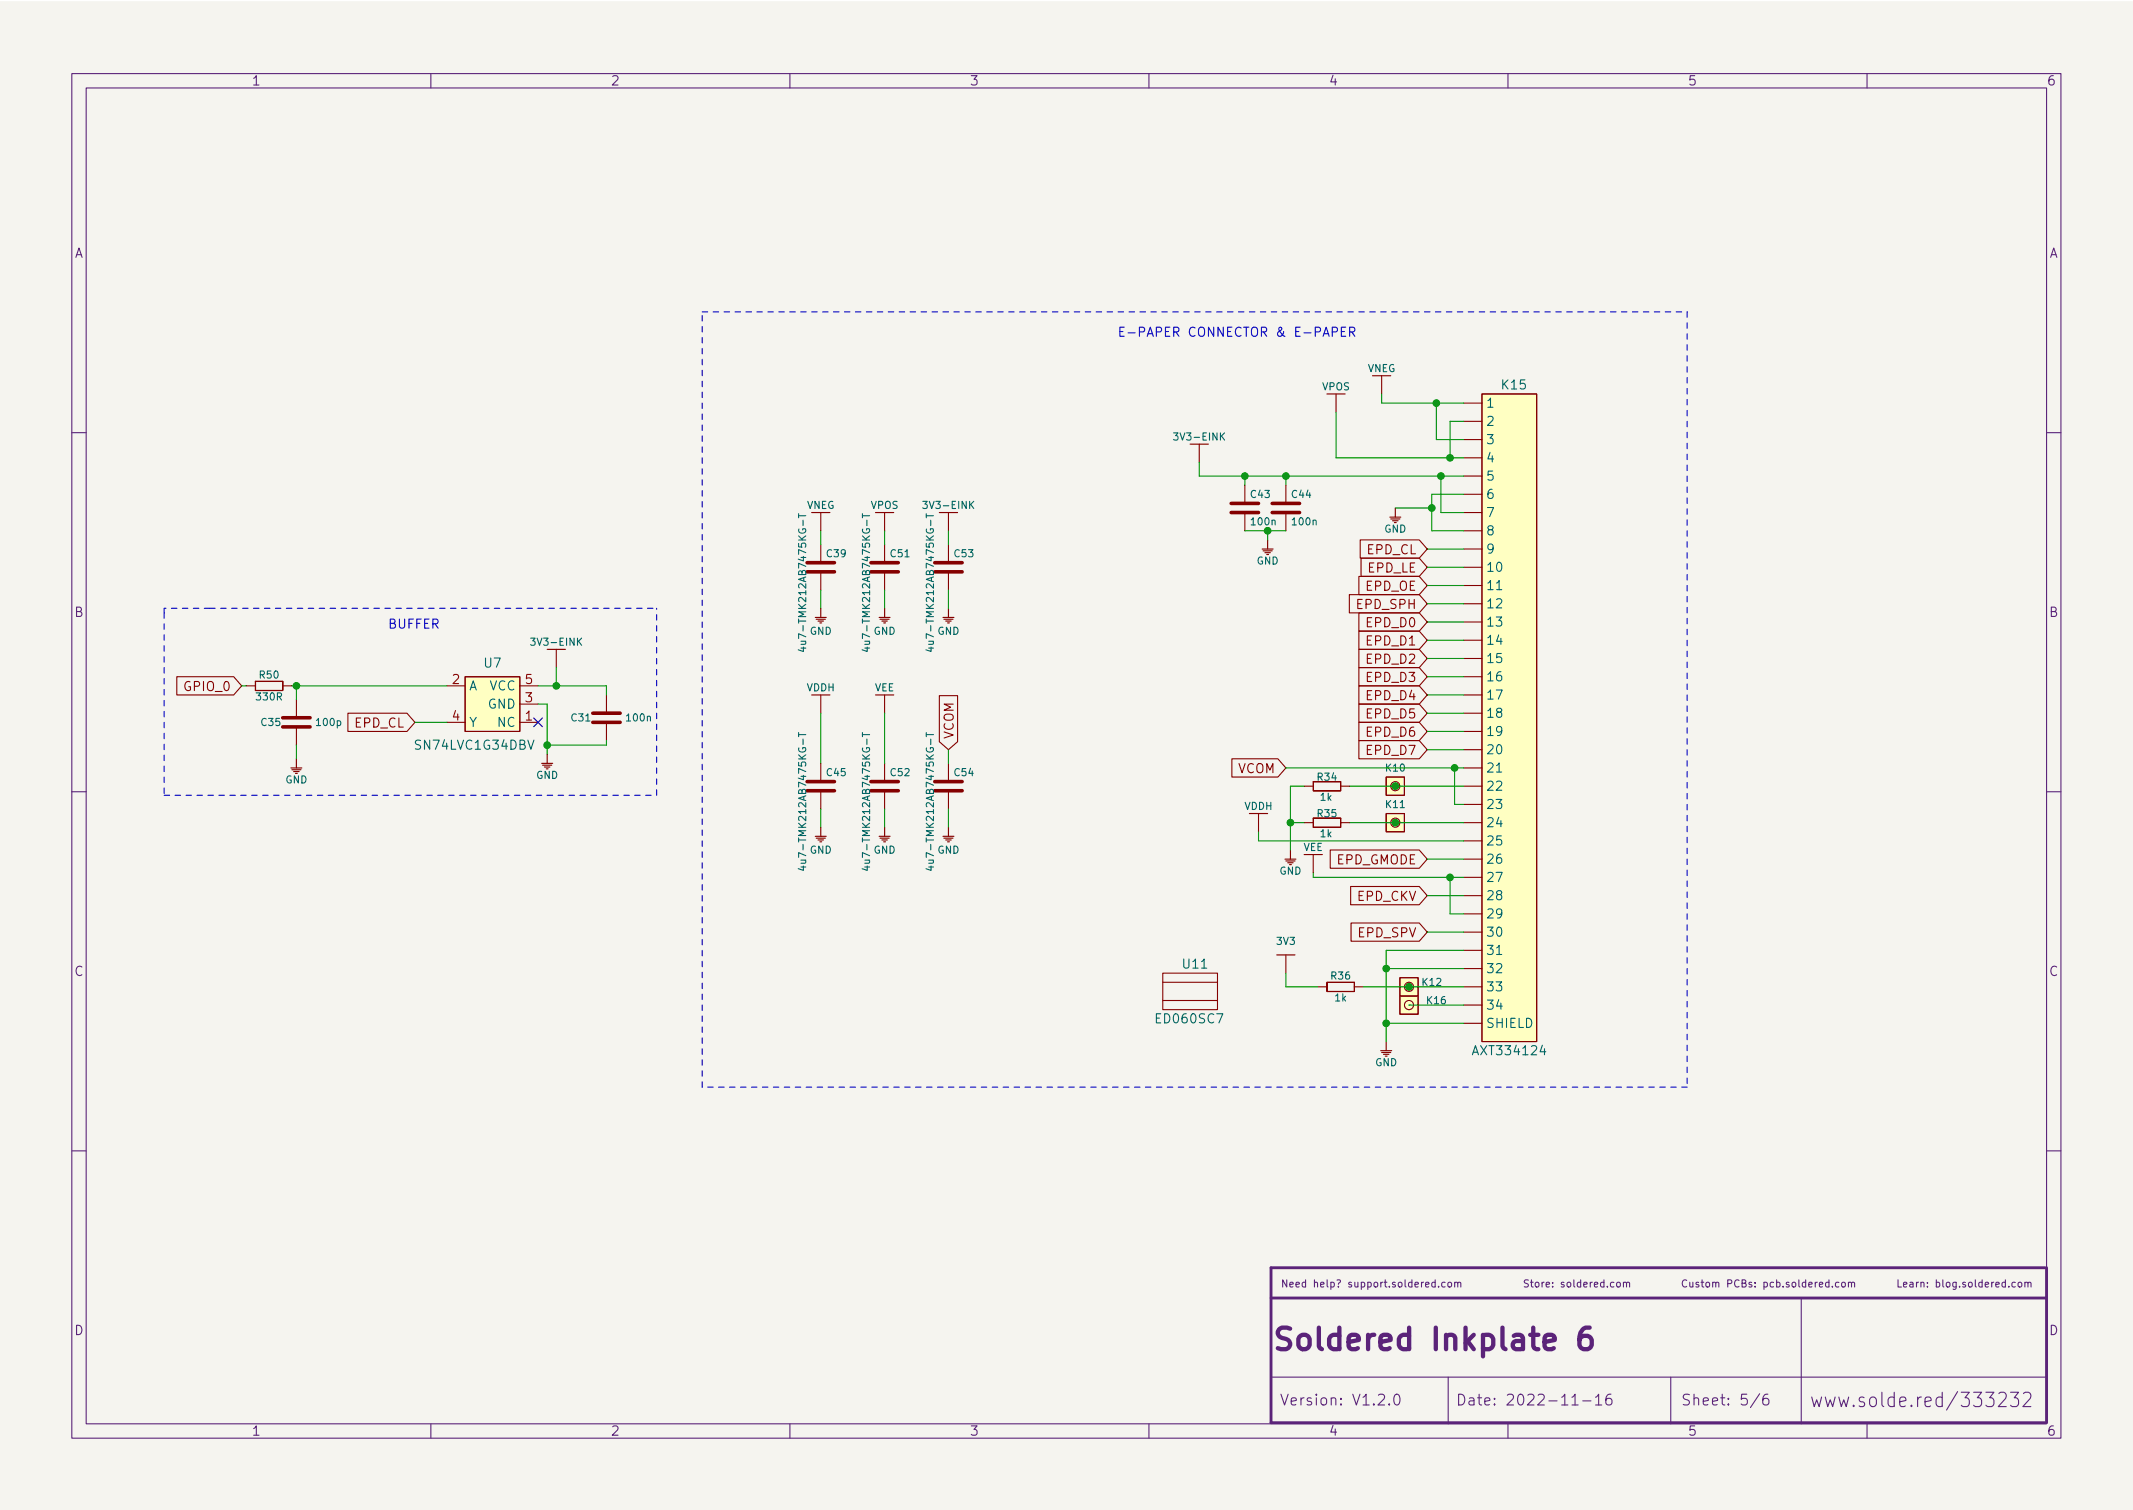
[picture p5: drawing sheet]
<svg xmlns="http://www.w3.org/2000/svg" width="297mm" height="210mm" viewBox="0 0 297 210" stroke-linecap="round" stroke-linejoin="round" font-family="sans-serif">
<path d="M0 .2h297v210.1h-297z" fill="#f5f4ef" stroke="#f5f4ef" stroke-width=".14"/>
<g fill="none" stroke="#5b2379" stroke-width=".15">
<path d="M10 10.2h277v190.1h-277zM12 12.2h273v186.1h-273zM60 10.2v2M110 10.2v2M160 10.2v2M210 10.2v2M260 10.2v2M10 60.2h2M285 60.2h2M10 110.2h2M285 110.2h2M10 160.2h2"/>
<path d="M199.9 178.6l-.3-.1-.2 .2 .1 .5h.4M199.9 178.2v1M200.3 179.1v.1M201.2 178.6l-.2-.1-.2 .2 .1 .5h.3M201.7 178.6l.3-.1 .1 .2v.3l-.1 .2h-.3l-.1-.2zM202.6 178.6l.1-.1 .3 .1v.6M202.6 178.5v.7M203 178.7l.1-.2 .3 .1v.6M225.2 178.6l.1-.1 .3 .1v.4v.2h-.3l-.1-.1zM226.1 178.6l.1-.1 .3 .1v.6M226.1 178.5v.7M226.5 178.7l.1-.2 .3 .1v.6"/>
<path d="M234.9 178.3a.47 .47 0 0 0-.7 .3 .47 .47 0 0 0 .5 .6l.2-.1M235.3 178.5l.1 .7h.2l.1-.1M235.7 178.5v.7M236.6 178.6l-.3-.1-.1 .2v.1l.4 .1v.3h-.4M236.9 178.5h.4M237 178.2v.9l.3 .1M237.6 178.6l.3-.1 .2 .2v.3l-.2 .2h-.3v-.2zM238.5 178.6l.1-.1 .3 .1v.6M238.5 178.5v.7M238.9 178.7l.2-.2 .2 .1 .1 .6M240.6 178.7h.5l.1-.2-.1-.2-.5-.1v1M242.2 178.3a.47 .47 0 0 0-.7 .3 .47 .47 0 0 0 .5 .6l.2-.1"/>
<path d="M242.6 178.7l.4-.1 .1-.1v-.2l-.5-.1v1h.4l.1-.1 .1-.2-.3-.2M243.9 178.6l-.2-.1-.1 .2v.1l.3 .1v.3h-.3M244.4 179.1v.1M244.4 178.6v.1M245.6 178.6l.3-.1 .2 .2-.1 .5h-.4M245.6 178.5v1M247 178.6l-.3-.1-.2 .2 .1 .5h.4M247.4 178.6l.3-.1 .2 .2-.1 .5h-.4M247.4 178.2v1M248.3 179.1v.1M249.1 178.6l-.2-.1-.2 .2 .1 .1 .3 .1v.3h-.4M249.6 178.6l.3-.1 .2 .2v.3l-.2 .2h-.3v-.2z"/>
<path d="M250.5 178.2v.9l.1 .1M251.5 178.6l-.3-.1-.2 .2 .1 .5h.4M251.5 178.2v1M251.9 178.9l.5-.1-.1-.2-.3-.1-.1 .2v.5h.4M252.8 178.5v.7M253.1 178.5l-.3 .2M253.4 178.9l.4-.1v-.2l-.3-.1-.1 .2v.5h.4M254.7 178.6l-.3-.1-.2 .2 .1 .5h.4M254.7 178.2v1M255.2 179.1v.1M256.1 178.6l-.3-.1-.2 .2 .1 .5h.4M256.5 178.6l.1-.1 .3 .1 .1 .4-.1 .2h-.3l-.1-.1z"/>
<path d="M257.4 178.6l.2-.1 .2 .1v.6M257.4 178.5v.7M257.8 178.7l.2-.2 .2 .1 .1 .6M280.6 178.6l-.2-.1-.2 .2 .1 .5h.3M281.1 178.6l.1-.1 .3 .1 .1 .4-.1 .2h-.3l-.1-.1zM282 178.6l.1-.1 .3 .1v.6M282 178.5v.7M282.4 178.7l.2-.2 .2 .1v.6M285 160.2h2M60 198.3v2M110 198.3v2M160 198.3v2"/>
<path d="M177 191.8h108M193.5 195.5v.1h-.1l.1-.1v.1M194.3 194.2a.36 .36 0 0 1 .6 .2 .77 .77 0 0 1-.4 1.2 1 1 0 0 1-.2-1.4zM201.7 191.8v6.5M210 198.3v2M218.9 195.6h.9M220.4 195.1h1.2M222.2 194.6l.4-.5v1.5M222.2 195.6h.9M224.3 194.1a.59 .59 0 0 0-.7 .7v.5l.2 .3h.4l.2-.1 .1-.5-.2-.2-.4-.1-.3 .3M232.7 191.8v6.5M245.1 194.1l-1.3 1.9"/>
<path d="M246.2 194.1a.59 .59 0 0 0-.7 .7v.5l.1 .3h.5l.2-.1v-.5l-.1-.2-.4-.1-.3 .3M250.8 180.7v17.6M260 198.3v2M270.5 194.6l-.5-.1-.4 .4v.6l.2 .3 .2 .1 .5-.1M270.5 193.9v2M272.6 193.8l-1.5 2.5M281.8 194.1l.2-.2h.5a.56 .56 0 0 1 .2 .8l-1 1.2h1.1"/>
</g>
<path d="M221.4 184.9a1.19 1.19 0 0 0-1.5 1.3v1.1l.3 .4 .3 .2h.6l.4-.3 .2-.3v-.7l-.3-.4-.3-.2h-.6l-.3 .2-.3 .4" fill="none" stroke="#5b2379" stroke-width=".6"/>
<path d="M284.8 176.5h-107.8v21.6h107.9M285 176.5v21.6M177 180.7h108" fill="none" stroke="#5b2379" stroke-width=".4"/>
<g fill="none" stroke="#840000" stroke-width=".5">
<path d="M112.4 79.6h3.8M112.4 78.4h3.8M121.3 79.6h3.8M121.3 78.4h3.8M130.2 79.6h3.8M130.2 78.4h3.8M171.4 71.4h3.9M171.4 70.1h3.9M177.2 71.4h3.8M177.2 70.1h3.8M39.4 99.9h3.8M82.5 99.3h3.9"/>
<path d="M39.4 101.2h3.8M82.5 100.6h3.9M112.4 110.1h3.8M112.4 108.8h3.8M121.3 110.1h3.8M121.3 108.8h3.8M130.2 110.1h3.8M130.2 108.8h3.8"/>
</g>
<g fill="none" stroke="#840000" stroke-width=".15">
<path d="M186.1 54.9v2.5M192.4 52.3v2.6M203.8 56.1h2.6M203.8 58.7h2.6M206.4 54.9h7.6v90.1h-7.6zM114.3 71.4v2.5M114.3 75.8v2.6M114.3 79.6v2.6M123.2 71.4v2.5M123.2 75.8v2.6M123.2 79.6v2.6M132.1 71.4v2.5"/>
<path d="M132.1 75.8v2.6M132.1 79.6v2.6M167 61.8v2.6M173.4 67.6v2.5M173.4 71.4v2.5M179.1 67.6v2.5M179.1 71.4v2.5M189.4 75.2h8.2l1.2 1.2-1.2 1.3h-8.2zM189.5 77.7h8.1l1.2 1.3-1.2 1.3h-8.1zM203.8 79h2.6M203.8 61.2h2.6M203.8 63.7h2.6"/>
<path d="M203.8 66.3h2.6M203.8 68.8h2.6M203.8 71.4h2.6M203.8 73.9h2.6M203.8 76.4h2.6M24.6 94.2h7.9l1.2 1.3-1.2 1.3h-7.9zM34.3 95.5h1.3M35.6 96.1l3.8 .1zM35.6 94.9v1.2zM35.6 94.9h3.8zM39.4 94.9v1.2zM39.4 95.5h1.2"/>
<path d="M41.3 97.4v2.5M48.4 99.3h8.3l1.1 1.3-1.1 1.2h-8.3zM62.2 95.5h2.6M64.8 94.2h7.6v7.6h-7.6zM72.4 95.5h2.5M72.4 98h2.5M77.5 90.4v2.6M84.5 96.8v2.5M114.3 96.8v2.5M123.2 96.8v2.5M130.8 96.9h2.6v6.4l-1.3 1.1-1.3-1.1zM187.9 82.8h9.7l1.2 1.3-1.2 1.2h-9.7z"/>
<path d="M189.2 93h8.4l1.2 1.2-1.2 1.3h-8.4zM189.2 95.5h8.4l1.2 1.3-1.2 1.2h-8.4zM189.2 80.3h8.4l1.2 1.2-1.2 1.3h-8.4zM189.2 85.3h8.4l1.2 1.3-1.2 1.3h-8.4zM189.2 87.9h8.4l1.2 1.2-1.2 1.3h-8.4zM189.2 90.4h8.4l1.2 1.3-1.2 1.3h-8.4zM189.2 98h8.4l1.2 1.3-1.2 1.3h-8.4zM203.8 81.5h2.6M203.8 84.1h2.6M203.8 86.6h2.6M203.8 89.1h2.6M203.8 91.7h2.6"/>
<path d="M203.8 94.2h2.6M203.8 96.8h2.6M203.8 99.3h2.6M41.3 101.2v2.6M62.2 100.6h2.6M72.4 100.6h2.5M84.5 100.6v2.5M114.3 106.3v2.5M114.3 110.1v2.5M123.2 106.3v2.5M123.2 110.1v2.5M132.1 106.3v2.5"/>
<path d="M132.1 110.1v2.5M171.5 105.7h6.5l1.1 1.2-1.1 1.3h-6.5zM175.3 113.3v2.5M181.6 114.5h1.3M181.6 109.5h1.3M182.9 115.2h3.8zM182.9 113.9v1.3zM182.9 113.9h3.8zM182.9 110.1h3.8zM182.9 108.8v1.3zM182.9 108.8l3.8 .1zM182.9 119v2.5"/>
<path d="M185.2 118.4h12.4l1.2 1.2-1.2 1.3h-12.4zM186.7 113.9v1.3zM186.7 108.8v1.3zM186.7 114.5h1.3M186.7 109.5h1.3M189.2 100.6h8.4l1.2 1.2-1.2 1.3h-8.4zM189.2 103.1h8.4l1.2 1.3-1.2 1.3h-8.4zM193 113.3h2.6v2.5h-2.6zM193 108.2h2.6v2.5h-2.6zM194.3 114.5h.1M194.3 109.5h.1M203.8 114.5h2.6"/>
<path d="M203.8 101.8h2.6M203.8 104.4h2.6M203.8 106.9h2.6M203.8 109.5h2.6M203.8 112h2.6M203.8 117.1h2.6M203.8 119.6h2.6M161.9 135.5h7.6v5.1h-7.6zM161.9 139.3h7.6M161.9 136.8h7.6M179.1 133v2.5M183.5 137.4h1.3"/>
<path d="M184.8 138l3.8 .1zM184.8 136.8v1.2zM184.8 136.8h3.8zM188.1 123.4h9.5l1.2 1.3-1.2 1.3h-9.5zM188.1 128.5h9.5l1.2 1.3-1.2 1.3h-9.5zM188.6 136.8v1.2zM188.6 137.4h1.3M194.9 138.7h2.6v2.5h-2.6zM194.9 136.1h2.6v2.6h-2.6zM196.2 139.9h.1M196.2 137.4h.1M203.8 137.4h2.6"/>
<path d="M203.8 122.2h2.6M203.8 124.7h2.6M203.8 127.2h2.6M203.8 129.8h2.6M203.8 132.3h2.6M203.8 134.9h2.6M203.8 139.9h2.6M203.8 142.5h2.6"/>
<circle cx="194.3" cy="114.5" r=".63"/>
<circle cx="194.3" cy="109.5" r=".63"/>
<circle cx="196.2" cy="139.9" r=".63"/>
<circle cx="196.2" cy="137.4" r=".63"/>
</g>
<g fill="none" stroke="#006464" stroke-width=".15">
<path d="M111.2 71.5v.6M111.2 71.8h1M111.8 72.4v.8M120.1 71.8h1M120.1 71.5v.6M120.7 72.4v.8M129 71.5v.6M129 71.8h1M129.6 72.4v.8M111.5 90.2h.7M111.9 90.1v.6l-.7-.2M120.4 90.2h.7"/>
<path d="M120.8 90.1v.6l-.7-.2M129.3 90.2h.7M129.7 90.1v.6l-.8-.2M208.4 82.1h.7M111.2 102.3h1M111.2 102v.6M111.8 102.9v.8M120.1 102.3h1M120.1 102v.6M120.7 102.9v.8M129 102v.6M129 102.3h1"/>
<path d="M129.6 102.9v.8M208.4 107.5h.7M111.5 120.7h.7M111.9 120.6v.6l-.7-.2M120.4 120.7h.7M120.8 120.6v.6l-.7-.2M129.3 120.7h.7M129.7 120.6v.6l-.8-.2M208.4 132.9h.7"/>
</g>
<g fill="none" stroke="#840000" stroke-width=".16">
<path d="M184.8 54.9h2.5M191.1 52.3h2.6M113 71.4h2.6M121.9 71.4h2.6M130.8 71.4h2.5M165.7 61.8h2.6M175.8 76.4h1.5M175.9 76.7h1.3M176.1 77h.8M176.5 75.2v1.2M193.5 72h1.6M193.7 72.3h1.2"/>
<path d="M193.9 72.5h.8M194.3 70.7v1.3M76.2 90.4h2.5M113 96.8h2.6M113.5 86h1.6M113.7 86.2h1.2M113.9 86.5h.8M114.2 86.7h.2M114.3 84.7v1.3M121.9 96.8h2.6M122.4 86h1.6M122.6 86.2h1.2"/>
<path d="M122.8 86.5h.8M123.1 86.7h.2M123.2 84.7v1.3M131.3 86h1.5M131.4 86.2h1.3M131.7 86.5h.8M132 86.7h.2M132.1 84.7v1.3M40.5 106.9h1.5M40.6 107.2h1.3M40.9 107.4h.8M41.3 105.7v1.2"/>
<path d="M75.4 106.3h1.6M75.6 106.5h1.2M75.8 106.8h.8M76.2 105v1.3M113.5 116.5h1.6M113.7 116.7h1.2M113.9 117h.8M114.2 117.2h.2M114.3 115.2v1.3M122.4 116.5h1.6M122.6 116.7h1.2M122.8 117h.8"/>
<path d="M123.1 117.2h.2M123.2 115.2v1.3M131.3 116.5h1.5M131.4 116.7h1.3M131.7 117h.8M132 117.2h.2M132.1 115.2v1.3M174 113.3h2.5M178.9 119.6h1.6M179.1 119.9h1.2M179.7 118.4v1.2M181.6 119h2.5"/>
<path d="M177.8 133h2.5M179.3 120.1h.8M192.3 146.3h1.5M192.4 146.6h1.3M192.7 146.8h.7M193 145v1.3"/>
</g>
<g fill="#ffffc2" stroke="#ffffc2" stroke-width=".14">
<path d="M193 113.3h2.6v2.5h-2.6z"/>
<path d="M206.4 54.9h7.6v90.1h-7.6z"/>
<path d="M193 108.2h2.6v2.5h-2.6z"/>
<path d="M64.8 94.2h7.6v7.6h-7.6z"/>
<path d="M194.9 138.7h2.6v2.5h-2.6z"/>
<path d="M194.9 136.1h2.6v2.6h-2.6z"/>
</g>
<path d="M185.5 46.2h.6l.2-.2-.1-.3-.2-.1h-.5v1.2M186.8 46.2h.4M187.4 45.6h-.6v1.2h.6M187.9 46.2h.7l.1-.2-.1-.3-.2-.1h-.5v1.2M188.2 46.2l.5 .6" fill="none" stroke="#0000c2" stroke-width=".15"/>
<path d="M97.8 43.4h137.1M234.9 43.4v108M22.9 84.7v.6M22.9 85.3v25.4M29.2 84.7h62.2M29.2 84.7h-6.3M22.9 110.7h68.5M91.4 110.7v-26M97.8 151.4v-108M234.9 151.4h-137.1" fill="none" stroke="#0000c2" stroke-width=".15" stroke-dasharray=".8 .8"/>
<g fill="none" stroke="#009600" stroke-width=".15">
<path d="M186.1 57.4v6.3h17.7M192.4 54.9v1.2h11.4M200 56.1v5.1h3.8M203.8 58.7h-1.9v5M114.3 73.9v1.9M123.2 73.9v1.9M132.1 73.9v1.9M167 64.4v1.9h36.8M173.4 73.9h5.7M173.4 66.3v1.3M176.5 73.9v1.3M179.1 66.3v1.3"/>
<path d="M194.3 70.7h5.1M198.8 79h5M198.8 76.4h5M200.7 66.3v5.1h3.1M203.8 68.8h-4.4v5.1h4.4M33.7 95.5h.6M40.6 95.5h21.6M41.3 95.5v1.9M74.9 95.5h9.6v1.3M74.9 98h1.3v7M77.5 93v2.5M114.3 82.2v2.5"/>
<path d="M114.3 99.3v7M123.2 82.2v2.5M123.2 99.3v7M132.1 82.2v2.5M198.8 81.5h5M198.8 84.1h5M198.8 89.1h5M198.8 96.8h5M198.8 99.3h5M198.8 91.7h5M198.8 94.2h5M198.8 86.6h5"/>
<path d="M41.3 103.8v1.9M57.8 100.6h4.4M84.5 103.1v.7h-8.3M114.3 112.6v2.6M123.2 112.6v2.6M132.1 104.4v1.9M132.1 112.6v2.6M175.3 115.8v1.3h28.5M179.1 106.9h24.7M179.7 114.5h1.9M181.6 109.5h-1.9v8.9M188 114.5h15.8"/>
<path d="M188 109.5h15.8M198.8 119.6h5M198.8 101.8h5M198.8 104.4h5M202.6 106.9v5.1h1.2M179.1 135.5v1.9h4.4M182.9 121.5v.7h20.9M189.9 137.4h13.9M193 134.9h10.8M196.2 139.9h7.6M198.8 129.8h5M198.8 124.7h5"/>
<path d="M201.9 122.2v5h1.9M203.8 132.3h-10.8v12.7M193 142.5h10.8"/>
</g>
<path d="M74.3 100l1.2 1.2M75.5 100l-1.2 1.2" fill="none" stroke="#000084" stroke-width=".15"/>
<g fill="#009600" stroke="#009600" stroke-width=".15">
<circle cx="201.9" cy="63.7" r=".46"/>
<circle cx="200.7" cy="66.3" r=".46"/>
<circle cx="199.4" cy="70.7" r=".46"/>
<circle cx="200" cy="56.1" r=".46"/>
<circle cx="194.3" cy="109.5" r=".46"/>
<circle cx="179.1" cy="66.3" r=".46"/>
<circle cx="176.5" cy="73.9" r=".46"/>
<circle cx="173.4" cy="66.3" r=".46"/>
<circle cx="201.9" cy="122.2" r=".46"/>
<circle cx="196.2" cy="137.4" r=".46"/>
<circle cx="193" cy="134.9" r=".46"/>
<circle cx="179.7" cy="114.5" r=".46"/>
<circle cx="202.6" cy="106.9" r=".46"/>
<circle cx="194.3" cy="114.5" r=".46"/>
<circle cx="41.3" cy="95.5" r=".46"/>
<circle cx="77.5" cy="95.5" r=".46"/>
<circle cx="76.2" cy="103.8" r=".46"/>
<circle cx="193" cy="142.5" r=".46"/>
</g>
<text font-size="4.2" fill="#5b2379" x="177" y="188">Soldered Inkplate 6</text>
<g font-size="2.8" fill="#5b2379">
<text x="252" y="196">www.solde.red/</text>
<text x="272.8" y="196">333232</text>
</g>
<g font-size="2.1" fill="#5b2379">
<text x="178.2" y="195.7">Version: V1.2.0</text>
<text x="202.7" y="195.7">Date: 2022-11-16</text>
<text x="234" y="195.7">Sheet: 5/6</text>
</g>
<g font-size="1.8" fill="#5b2379">
<text x="35" y="11.9">1</text>
<text x="85" y="11.9">2</text>
<text x="135" y="11.9">3</text>
<text x="185" y="11.9">4</text>
<text x="235" y="11.9">5</text>
<text x="285" y="11.9">6</text>
<text x="10.3" y="35.9">A</text>
<text x="285.3" y="35.9">A</text>
<text x="10.3" y="85.9">B</text>
<text x="285.3" y="85.9">B</text>
<text x="10.3" y="135.9">C</text>
<text x="285.3" y="135.9">C</text>
<text x="10.3" y="185.9">D</text>
<text x="285.3" y="185.9">D</text>
<text x="35" y="199.9">1</text>
<text x="85" y="199.9">2</text>
<text x="135" y="199.9">3</text>
<text x="185" y="199.9">4</text>
<text x="235" y="199.9">5</text>
<text x="285" y="199.9">6</text>
</g>
<g font-size="1.8" fill="#0000c2">
<text x="155.6" y="46.9">E-PAPER CONNECTOR &amp; E-PAPER</text>
<text x="54" y="87.5">BUFFER</text>
</g>
<g font-size="1.8" fill="#006464">
<text x="206.9" y="56.8">1</text>
<text x="206.9" y="59.3">2</text>
<text x="209.2" y="54.2">K15</text>
<text x="206.9" y="61.8">3</text>
<text x="206.9" y="64.4">4</text>
<text x="206.9" y="66.9">5</text>
<text x="206.9" y="69.5">6</text>
<text x="206.9" y="72">7</text>
<text x="206.9" y="74.5">8</text>
<text x="206.9" y="77.1">9</text>
<text x="206.9" y="79.6">10</text>
<text x="206.9" y="82.2">11</text>
<text x="206.9" y="84.7">12</text>
<text x="206.9" y="87.2">13</text>
<text x="206.9" y="89.8">14</text>
<text x="67.4" y="93">U7</text>
<text x="206.9" y="92.3">15</text>
<text x="206.9" y="94.9">16</text>
<text x="65.3" y="96.1">A</text>
<text x="65.3" y="101.2">Y</text>
<text x="68" y="98.7">GND</text>
<text x="68.1" y="96.1">VCC</text>
<text x="69.3" y="101.2">NC</text>
<text x="206.9" y="97.4">17</text>
<text x="206.9" y="99.9">18</text>
<text x="58" y="104.4">SN74LVC1G34DBV</text>
<text x="206.9" y="102.5">19</text>
<text x="206.9" y="105">20</text>
<text x="206.9" y="107.6">21</text>
<text x="206.9" y="110.1">22</text>
<text x="206.9" y="112.6">23</text>
<text x="206.9" y="115.2">24</text>
<text x="206.9" y="117.7">25</text>
<text x="206.9" y="120.3">26</text>
<text x="206.9" y="122.8">27</text>
<text x="206.9" y="125.3">28</text>
<text x="206.9" y="127.9">29</text>
<text x="206.9" y="130.4">30</text>
<text x="164.8" y="134.9">U11</text>
<text x="206.9" y="133">31</text>
<text x="206.9" y="135.5">32</text>
<text x="161.2" y="142.5">ED060SC7</text>
<text x="206.9" y="138">33</text>
<text x="206.9" y="140.6">34</text>
<text x="206.9" y="143.1">SHIELD</text>
<text x="205.5" y="146.9">AXT334124</text>
</g>
<g font-size="1.8" fill="#840000">
<text x="190.3" y="77.2">EPD_CL</text>
<text x="190.2" y="82.3">EPD_OE</text>
<text x="190.4" y="79.7">EPD_LE</text>
<text x="189.1" y="84.8">EPD_SPH</text>
<text x="190.4" y="87.3">EPD_D0</text>
<text x="190.4" y="89.9">EPD_D1</text>
<text x="190.4" y="95">EPD_D3</text>
<text x="190.4" y="92.4">EPD_D2</text>
<text x="25.8" y="96.2">GPIO_0</text>
<text x="49.4" y="101.3">EPD_CL</text>
<text x="190.4" y="97.5">EPD_D4</text>
<text x="190.4" y="100">EPD_D5</text>
<text x="132.8" y="103" transform="rotate(-90 132.8 103)">VCOM</text>
<text x="172.3" y="107.7">VCOM</text>
<text x="190.4" y="102.6">EPD_D6</text>
<text x="190.4" y="105.1">EPD_D7</text>
<text x="186" y="120.4">EPD_GMODE</text>
<text x="189" y="125.4">EPD_CKV</text>
<text x="189.2" y="130.5">EPD_SPV</text>
</g>
<g font-size="1.8" fill="#a90000">
<text x="63" y="95.2">2</text>
<text x="73.2" y="95.2">5</text>
<text x="63" y="100.3">4</text>
<text x="73.2" y="100.3">1</text>
<text x="73.2" y="97.8">3</text>
</g>
<g font-size="1.4" fill="#006464">
<text x="190.4" y="51.8">VNEG</text>
<text x="184.1" y="54.3">VPOS</text>
<text x="163.9" y="61.3">3V3-EINK</text>
<text x="112.3" y="70.9">VNEG</text>
<text x="121.3" y="70.9">VPOS</text>
<text x="128.9" y="70.9">3V3-EINK</text>
<text x="174.2" y="69.3">C43</text>
<text x="179.9" y="69.3">C44</text>
<text x="115.2" y="77.6">C39</text>
<text x="124.1" y="77.6">C51</text>
<text x="133" y="77.6">C53</text>
<text x="174.3" y="73.1">100n</text>
<text x="180.1" y="73.1">100n</text>
<text x="192.8" y="74.2">GND</text>
<text x="175" y="78.6">GND</text>
<text x="74.3" y="89.9">3V3-EINK</text>
<text x="112.3" y="89.5" transform="rotate(-90 112.3 89.5)">4u7-TMK212AB7475KG-T</text>
<text x="112.8" y="88.4">GND</text>
<text x="121.2" y="89.5" transform="rotate(-90 121.2 89.5)">4u7-TMK212AB7475KG-T</text>
<text x="121.6" y="88.4">GND</text>
<text x="130" y="89.5" transform="rotate(-90 130 89.5)">4u7-TMK212AB7475KG-T</text>
<text x="130.5" y="88.4">GND</text>
<text x="36.2" y="94.5">R50</text>
<text x="35.8" y="97.5">330R</text>
<text x="36.4" y="101.1">C35</text>
<text x="44.2" y="101.1">100p</text>
<text x="79.6" y="100.4">C31</text>
<text x="87.4" y="100.4">100n</text>
<text x="112.3" y="96.3">VDDH</text>
<text x="121.8" y="96.3">VEE</text>
<text x="193" y="107.4">K10</text>
<text x="39.7" y="109.1">GND</text>
<text x="74.7" y="108.4">GND</text>
<text x="115.2" y="108.1">C45</text>
<text x="124.1" y="108.1">C52</text>
<text x="133" y="108.1">C54</text>
<text x="173.3" y="112.8">VDDH</text>
<text x="183.5" y="113.8">R35</text>
<text x="183.5" y="108.7">R34</text>
<text x="183.9" y="111.5">1k</text>
<text x="193" y="112.5">K11</text>
<text x="112.8" y="118.9">GND</text>
<text x="121.6" y="118.9">GND</text>
<text x="130.5" y="118.9">GND</text>
<text x="181.5" y="118.5">VEE</text>
<text x="183.9" y="116.6">1k</text>
<text x="112.3" y="120" transform="rotate(-90 112.3 120)">4u7-TMK212AB7475KG-T</text>
<text x="121.2" y="120" transform="rotate(-90 121.2 120)">4u7-TMK212AB7475KG-T</text>
<text x="130" y="120" transform="rotate(-90 130 120)">4u7-TMK212AB7475KG-T</text>
<text x="178.2" y="121.8">GND</text>
<text x="177.8" y="131.6">3V3</text>
<text x="185.4" y="136.4">R36</text>
<text x="198.1" y="137.3">K12</text>
<text x="185.9" y="139.4">1k</text>
<text x="198.7" y="139.8">K16</text>
<text x="191.5" y="148.4">GND</text>
</g>
<g font-size="1.4" fill="#5b2379">
<text x="178.3" y="179.3">Need help? support.soldered.com</text>
<text x="212" y="179.3">Store: soldered.com</text>
<text x="264" y="179.3">Learn: blog.soldered.com</text>
</g>
</svg>
